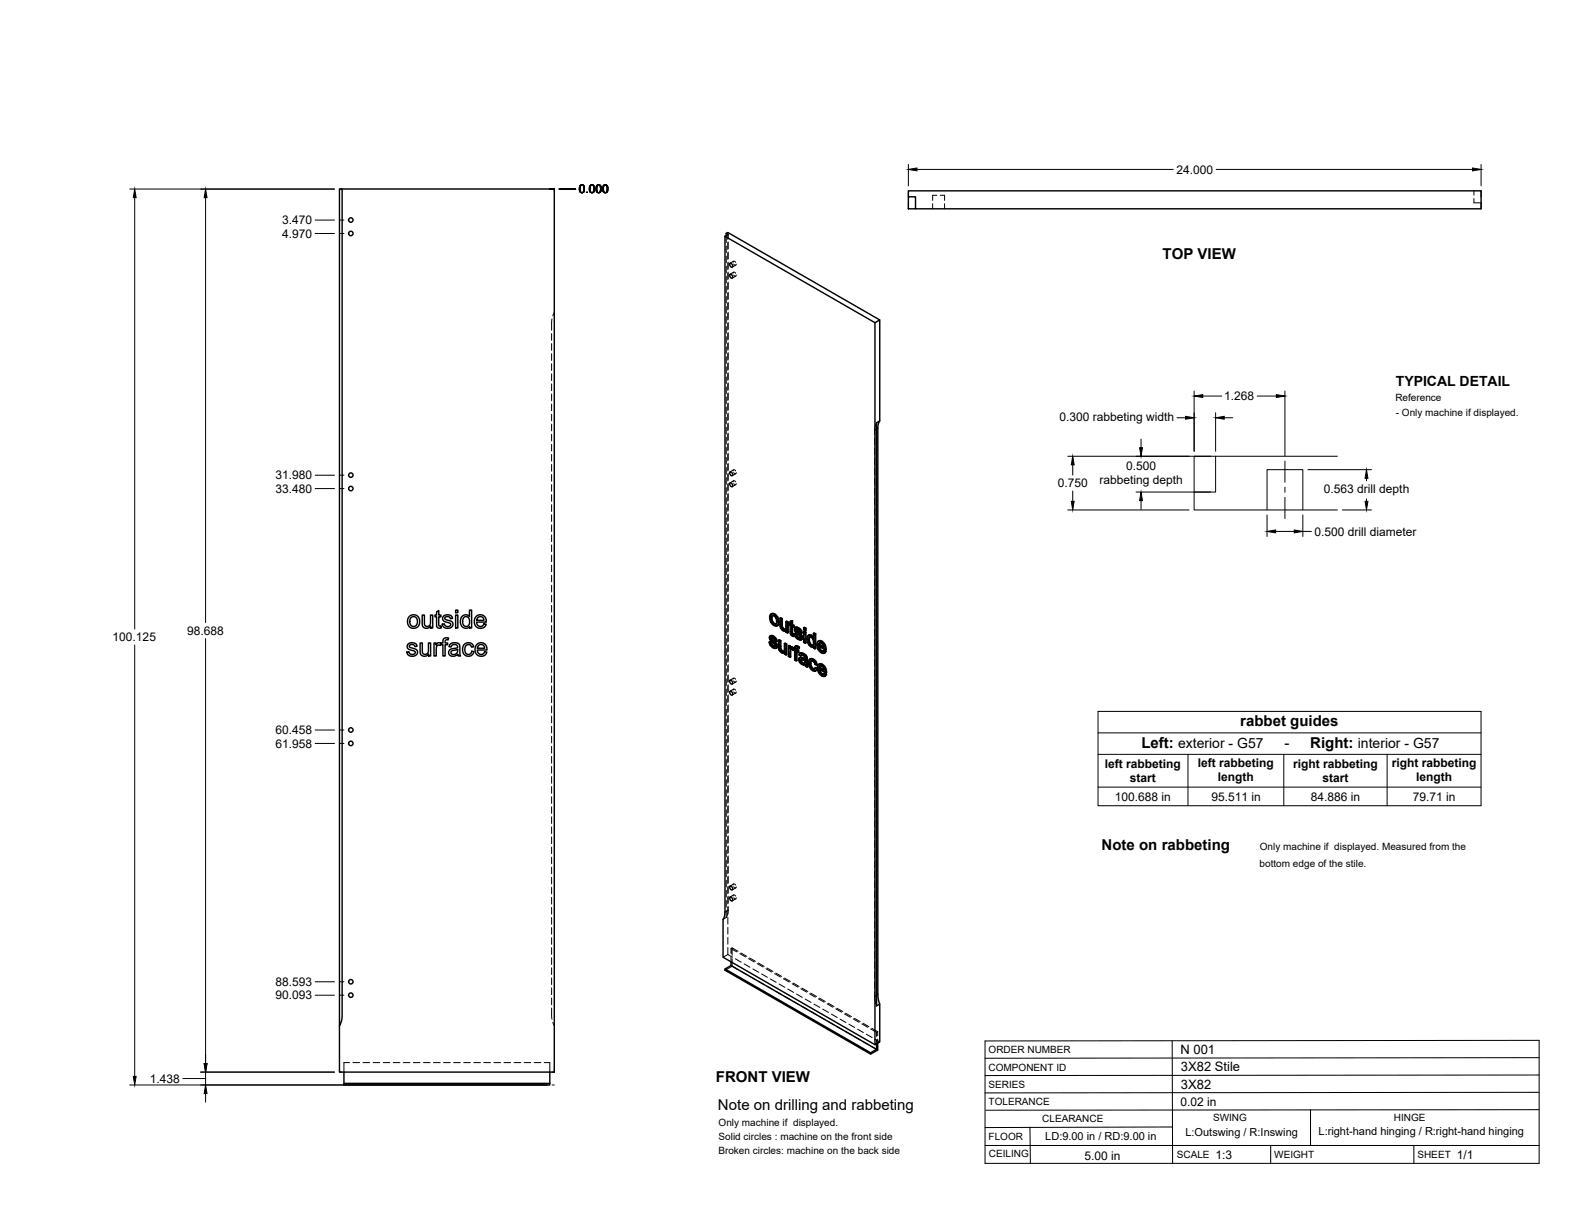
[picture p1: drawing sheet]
<svg xmlns="http://www.w3.org/2000/svg" width="559mm" height="432mm" viewBox="0 0 559 432" stroke-linecap="round" stroke-linejoin="round" font-family="sans-serif">
<!-- layer: Visible -->
<g fill="none" stroke="#000" stroke-width=".51">
<path d="M120.4 67.1h1v293.2l-.3 2.3-.7 1.4zM121.4 67.1h75.3v313.3h-76.3v-16.4M322.3 69.8h2.5v4.3h-2.5zM322.3 69.8v-2.1h203.2v6.4h-200.7M257.2 83.8v239.8l-.2 1.5-.5 1.1v13.4l53.9 31.1M257.2 83.8l53.2 30.7M257.7 82.8l.5-.3 53.9 31M257.7 82.8l.6 .4-1.1 .6M257.7 82.8v.8M259 97.3a.82 .82 0 0 1 .8 .5 .82 .82 0 0 1-.2 .9l-.7-.8zM259 93.4a.82 .82 0 0 1 .8 .5 .82 .82 0 0 1-.2 .9l-.7-.8zM311 150l1.1-.6-.5 1.1-.2 1.4v201l.7 3.4-1.1 .6z"/>
<path d="M312.1 149.4v-35.9l-1.7 1v256.2l1.7-1v-13.4M259 167.4a.82 .82 0 0 1 .8 .5 .82 .82 0 0 1-.2 .9l-.7-.8zM259 171.3a.82 .82 0 0 1 .8 .5 .82 .82 0 0 1-.2 .9l-.7-.8zM145.3 218.6l1-.4a2.32 2.32 0 0 1 2.6 2.9 2.32 2.32 0 0 1-3.8 1.1l-.5-1.1a2.74 2.74 0 0 1 .7-2.5zM145.8 219.2l1.2-.4 .9 .8 .1 1.6-.7 1h-1.1l-.6-.6-.2-1.4zM149.8 218.2h.8v2.6a1.14 1.14 0 0 0 1.1 1.4 1.14 1.14 0 0 0 1-1.5v-2.5h.8v4.6h-.7v-.6a1.63 1.63 0 0 1-1.9 .7 1.63 1.63 0 0 1-1.1-1.8zM154.9 217.1l.8-.5v1.6h.7v.6h-.7v3.2l.7 .1 .2 .7-.6 .1a1 1 0 0 1-1.1-1.4v-2.7h-.6v-.6h.6zM157.4 218.6l1.3-.5a1.58 1.58 0 0 1 1.8 1.3l-.7 .1a.99 .99 0 0 0-1-.8 .99 .99 0 0 0-1 .9l2.7 1.2a1.69 1.69 0 0 1-.5 1.9 1.69 1.69 0 0 1-1.9 .1l-.6-.2-.5-.8-.1-.3 .8-.2a1.08 1.08 0 0 0 1.1 1.1 1.08 1.08 0 0 0 1-1.1l-1.9-.7a1.19 1.19 0 0 1-.5-2zM161.6 218.2h.8v4.6h-.8zM161.6 216.5h.8v.9h-.8zM163.9 218.7a1.73 1.73 0 0 1 2.7 .1v-2.3h.7v6.3h-.7v-.5a1.89 1.89 0 0 1-2.3 .4 1.89 1.89 0 0 1-1-2.2zM164.5 219.2l.6-.4a1.86 1.86 0 0 1 1.6 1.4 1.86 1.86 0 0 1-.8 2h-.1a1.78 1.78 0 0 1-1.7-1.1 1.78 1.78 0 0 1 .4-1.9z"/>
<path d="M168.9 218.8a2.14 2.14 0 0 1 2.5-.4 2.14 2.14 0 0 1 1.1 2.3h-3.4l.2 .8a1.29 1.29 0 0 0 1.2 .8 1.29 1.29 0 0 0 1.2-.9h.8l-.5 .9a2.34 2.34 0 0 1-3.2 0 2.34 2.34 0 0 1-.1-3.2zM169.5 219.1l1.3-.3a1.23 1.23 0 0 1 .9 1.3h-2.6zM273.6 217.8l.7-.2 .6 .2zM273.6 217.8l-.4 .5-.2 .8 .5 1.7 1.3 1.2 .6 .1 .5-.3M273.6 219.4l.3 1.3M274.1 218.4l-.2 .8M274.6 218l.9 .9a1.64 1.64 0 0 1 .9 1.7M274.9 217.8l1 1.2M275.7 219.1l.4 1.7 .3-.2-.2 1.1M276.7 219.3l.6 .3 .3-.1v2.8M277.3 219.6v2.7h.3l.2 .5M277.6 219.5l-.6-.3-.3 .1 .2 3.3 1 1.2 .6 .2 .4-.2"/>
<path d="M144.8 228.5l1.3-.5a1.58 1.58 0 0 1 1.9 1.3l-.8 .1a1.03 1.03 0 0 0-1-.7 1.03 1.03 0 0 0-1 .7l2.2 .9a1.42 1.42 0 0 1 .6 1.9 1.42 1.42 0 0 1-1.9 .6l-.9-.2-.7-.5-.2-.7 .8-.2a1.09 1.09 0 0 0 1.1 1 1.09 1.09 0 0 0 1.1-1l-1.9-.7a1.19 1.19 0 0 1-.6-2zM149.1 228.1h.7v2.6a1.14 1.14 0 0 0 1.2 1.5 1.14 1.14 0 0 0 1-1.6v-2.5h.8v4.6h-.7v-.6a1.63 1.63 0 0 1-2 .7 1.63 1.63 0 0 1-1-1.8zM154 228.1h.7v.7a1.1 1.1 0 0 1 1.8-.5l.6-.2v-.5a1.33 1.33 0 0 1 .6-1.2 1.33 1.33 0 0 1 1.5 0l-.2 .6a.71 .71 0 0 0-.7 0 .71 .71 0 0 0-.4 .7v.4h.9v.6h-.9v4h-.8v-4h-.6v-.3l-.3 .6a1.02 1.02 0 0 0-1.2 .1 1.02 1.02 0 0 0-.2 1.2v2.4h-.8zM159.6 228.7l.7-.5 1.1-.2 1.5 .5 .5 4.2h-.8l-.2-.5a1.77 1.77 0 0 1-1.9 .7 1.77 1.77 0 0 1-1.3-1.6l.7-.9 1.6-.4a.68 .68 0 0 0 .8-.6 .68 .68 0 0 0-.8-.7 1.12 1.12 0 0 0-1.4 .9l-.8-.2zM160.2 231l2-.5a1.19 1.19 0 0 1-.6 1.6 1.19 1.19 0 0 1-1.6-.7zM164.7 228.7l.1-.1a1.94 1.94 0 0 1 3.3 .9l-.8 .1a1.29 1.29 0 0 0-1.7-.8 1.29 1.29 0 0 0-.7 1.8l.2 .9 .7 .6a1.18 1.18 0 0 0 1.6-1l.7 .1-.3 .9a2.1 2.1 0 0 1-2.6 .5 2.1 2.1 0 0 1-1.1-2.5zM169.1 228.7a2.13 2.13 0 0 1 2.6-.4 2.13 2.13 0 0 1 1.1 2.3h-3.5l.2 .8a1.29 1.29 0 0 0 1.3 .8 1.29 1.29 0 0 0 1.1-.9l.8 .1-.5 .9-.9 .5a2.42 2.42 0 0 1-2.6-1.3 2.42 2.42 0 0 1 .4-2.8zM169.8 229l.6-.3 .8 .1 .6 .5 .2 .7h-2.6zM272.9 227.8l.5 .2M273.3 225.6l1.1 .1M273.4 228l.3-.1 .2 .7-.2 .2zM273.5 226.5l.1 .3 .2-.2 .2 .3"/>
<path d="M273.6 226.8l.2 .2 .3-.1 1.3 1.2M273.6 225.5l-.4 .2M273.7 228.8l.6 .5h.7M273.7 225.7l.5 .2 .2-.2 .7 .5M273.7 227.9l-.5-.2-.3 .1 .4 1.2 .7 .7a1.05 1.05 0 0 0 1.4 .2M273.8 227l1.2 1.2 .4-.1 .3 .5M273.8 226.3h.1M273.8 226.6v-.3l-.3 .2 .1-.2 .7 .2 .6 .9 .5 .2M273.9 220.7l.3-.2 .7 .8-.3 .1zM273.9 228.6l.6 .6M274 225.5l-.9 .2-.1 .8 .4 .9 1.4 1.3v.8M274.2 225.9l.6 .5 .3-.2 .4 .6"/>
<path d="M274.2 220.5l-.3-1.3-.3 .1 .1-.6 .5-.3 .8 .5 .5 1.2-.2 1.3h-.7M274.3 229.3l.5 .2M274.8 226.4l.5 .6 .2-.2 .2 .7-.3 .1-.1-.6M274.9 221.3l.4 .1M274.9 229.4l-.1 .1M275.1 228.2l.3 .6 .3-.2 .1 .7M275.4 228.8l.2 .6 .2-.1-.1 .5M275.6 229.4l-.2 .5 .3-.1-.4 .2M276.1 220.8l-.2 1 .3-.1-.5 .4M276.2 227.1l.6 .3 .3-.1v2.8M276.8 227.4v2.8l.3-.1 .2 .5M276.8 230.2l.2 .5 .3-.1 .4 .4"/>
<path d="M277 230.7l.4 .4h.8l-.3 .1M277.1 227.3l-.6-.3-.3 .1v2.5l.2 1.1 .7 .8a.84 .84 0 0 0 1.3 .1M277.3 222.4l.2 .5 .3-.1 .4 .4M277.4 231.1l.5 .1M277.5 222.9l.5 .4h.7M278 223.3l.4 .2M278.3 228.3l.5 .3 .3-.1v3.7l-.3 .2v-3.8M278.4 231.6v.5l.4 .3M278.4 231.6l-.2 .1M278.7 223.3l-.3 .2M278.7 223.2l-.3 .3M278.8 220.5l.6 .4 .3-.2v3.8l-.3 .1v-3.7"/>
<path d="M278.9 223.8v.5l.5 .3M278.9 223.8l-.2 .1M279.1 228.5l-.5-.3-.3 .1v2.5l-.4 .4M279.7 220.7l-.6-.3-.3 .1-.1 2.7M279.7 229.2l.5 .2 .3-.1v.4l.3-.2M280.2 229.4v.6l.6-.5 .4 .1M280.3 221.1l-.4 .1v.5l.4 .2 .1 2.9 .7 .9h.7l-.1-.6h-.5M280.3 220.5l.9-.3v1.4M280.4 230.6l.1 2.5-.2 .1v-2M280.5 229.3l-.5-.3-.3 .2v3.7l.6 .3M280.6 229.7l.6-.1 .5 .4M280.7 230.3l-.1 .1"/>
<path d="M280.9 220.4v1.3l.3-.1 .5 .3M280.9 221.7l.5 .3 .3-.1v.5l-.3 .1v-.5M280.9 229.7l.6 .4M280.9 224.8l.6 .2M281 225l.7 .1M281.2 220.2l-.9 .3v.9l-.4-.2M281.2 222.4v2.2M281.3 230.8l-.8-.4v.7M281.4 222.5l-.5-.3v2.4l.4 .2M281.4 225.2l.1 .6M281.5 230.6l.4 .3v3.3l.6 .3M281.5 230.6v-.2l-.2 .4"/>
<path d="M281.5 230.7l-.2 .1M281.7 230l.2 .1M281.8 224.9l.5 .2M282.2 222.7h1.1M282.3 229.3h.8l.5 .3M282.3 225.1l.3-.2 .3 .7-.3 .2zM282.4 223.5v.3l.3-.2 .3 .3M282.4 223.8l.3 .2 .3-.1 1.2 1.2M282.5 230.7l.6 .4 .3-.2v.5l-.3 .2v-.5M282.5 222.5l-.4 .2M282.6 229.1l-.4 .2M282.6 225.8l.5 .5h.8"/>
<path d="M282.6 222.7l.4 .2 .3-.2 .7 .5M282.6 224.9h-.8l.6 1.4 1.1 .7 .8-.1M282.7 224l1.3 1.3 .2-.2 .4 .6M282.7 223.3v.1M282.7 223.6l-.3-.3 1 .3 .4 .9 .5 .2M282.8 231.4v2.9l-.3 .2v-3.3l.6 .4M282.8 230v.6M282.8 229.4l.6 .4 .2-.2-.3 .7 .1-.5M282.9 225.6l.5 .6M282.9 222.5l-.9 .3-.1 .7 .4 .9 1.4 1.3v.8M283 222.9l.7 .5 .3-.2 .4 .6M283.1 229.3l-.5-.2-.5 .3-.2 1-.4-.3 .2-.1"/>
<path d="M283.1 226.3l.6 .2M283.3 230.3a.4 .4 0 0 0-.5-.4 .4 .4 0 0 0-.3 .5v.3l.3-.1 .6 .3M283.7 223.4l.4 .6 .3-.2 .2 .7-.3 .2-.2-.7M283.8 233.4l.6-.2 1.2 .5M283.8 226.5h-.1M284 234.3l.1 .5 .3-.1 .5 .4M284 225.3l.3 .5 .3-.1 .1 .6M284 234.1v.2l.2-.1 .2 .5M284 233.2l-.4 .2M284.1 234.8l.5 .5h.9M284.2 234l-.2 .1M284.2 231.8l.7 .3 .3-.2 .7 .5"/>
<path d="M284.2 234l.8 .2a.64 .64 0 0 1 .6 .6 .64 .64 0 0 1-.4 .7M284.3 234l-.1 .2M284.3 225.8l.2 .6 .2-.1-.1 .5M284.4 232.4l-.4 .4a.92 .92 0 0 1 1-.3 .92 .92 0 0 1 .6 .9v.5l-1.5-.5M284.4 233.2l-.9 .3-.1 .8 .6 1.1 .9 .5a.59 .59 0 0 1 .9 .5l.6 .3M284.5 226.4l-.2 .5 .3-.1-.4 .3M284.5 231.6l-.7 .2M284.6 235.3h.9M284.9 232.1l.7 .5 .3-.2 .4 .5M285.1 224.2l.3-.2 .6 .3-.3 .2zM285.1 222.7l.3-.1 .6 .3-.3 .1zM285.1 224.2v3.7l.6 .3"/>
<path d="M285.1 222.7v.8l.6 .3M285.2 231.9l-.7-.3-.8 .3-.2 .5 .5 .4M285.6 232.6l.4 .5 .3-.2 .1 .5M286 224.3v3.8l-.3 .1v-3.7M286 222.9v.7l-.3 .2v-.8M286 233.1l.2 .5 .2-.1 .1 2.5M286.2 233.6v2.6l.3-.2 .1 .6-.2 .1-.2-.5M286.9 227.1l.2 1.2M287 225.4h1l.5 .4M287.1 226.1l.9 .2 .6 1.3-.1 1.3-.3 .2-.4-.1M287.1 226.1l-.2 1 .3-.2 .2 1.2M287.1 228.3l.3-.2 .6 .7-.2 .2z"/>
<path d="M287.2 226.1h-.1M287.3 225.2l-.6 .3M287.4 226l-.2 .9M287.4 235.5a1.17 1.17 0 0 0 .7 1.3l.5 .5M287.6 233.8l.8 .2 .2-.1 .9 .8M287.7 236.7l.6 .7h.7M287.7 225.6l.5 .4h.4M287.8 233.7l-.5 .2M287.9 234.4l-.2 .9M288 225.4l-.7-.2-.5 .2-.5 .8 .2 1.8 .9 1.3a.82 .82 0 0 0 1.2 .2M288 228.8l.4 .1M288.4 234l.8 .8 .3-.1 .4 1.1-.3 .2-.4-1.2"/>
<path d="M288.6 224.7l.5 .3 .3-.1v5.2l-.3 .1v-5.2M288.6 233.9l-.8-.2-.6 .3-.3 1.7 .9 1.8 .8 .6h.6M288.6 229.5v.4l.5 .3M288.6 229.5l-.2 .1M289.2 237l.5 .4M289.4 224.9l-.5-.3-.3 .1v1.9l-.4-.6M289.6 236l-.5-.2-.5-1.1-.8-.2-.4 1 .3-.2 .3 1.3M289.7 237.4l.3-.2-.2 .5-.6 .4zM290 237.2l-.6-.4-.2 .2a.5 .5 0 0 1-.3 .5 .5 .5 0 0 1-.6-.1M290.2 227.5h.7a1.89 1.89 0 0 1 1.8 1.1M290.4 235.7h.7a1.77 1.77 0 0 1 1.8 1.1M290.4 228.7l1.8 1.1-.2-.9-.5-.6a.6 .6 0 0 0-.7-.3 .6 .6 0 0 0-.4 .7l.3-.1 1.5 .8"/>
<path d="M290.6 236.9l1.8 1.1-.6-1.4a.62 .62 0 0 0-.8-.3 .62 .62 0 0 0-.4 .6l.3-.1 1.5 .8M290.7 230.4l.7 .7 .7-.1M290.7 229.4l.3 .8M290.9 228l-.2 .6M290.9 237.6l.2 .8M290.9 238.5l.6 .8 .8-.1M291 236.3l-.1 .5M291.3 227.6l.9 .9a1.65 1.65 0 0 1 .9 1.8M291.4 231.1l.5 .1M291.5 235.9l.9 .8a1.61 1.61 0 0 1 .9 1.8M291.5 239.3l.6 .1M291.6 227.5l-.8-.2-.8 .6-.2 1.3 .4 1.1 .7 1 1 .5 .6-.1 .6-.7"/>
<path d="M291.8 235.7l-.9-.2-.8 .6-.1 1.3 .3 1 .6 .9 1.2 .7 .6-.1 .5-.7M292 231.1l-.1 .1M292.2 239.3l-.1 .1M292.2 230.8l.6 .4M292.4 228.8l.4 1.7 .3-.2-.3 .2M292.4 239l.6 .4M292.6 237l.4 1.7 .3-.2-.3 .2M292.8 230.6l-2.4-1.4 .3 1.2 .3-.2 .7 .7M293 238.8l-2.4-1.4 .3 1.1 .2-.1 .7 .7M293.1 231l-.7 .8M293.1 231l-.6-.4-.6 .6M293.2 239.2l-.6 .7"/>
<path d="M293.2 239.2l-.5-.4-.6 .6M259 245.2a.82 .82 0 0 1 .8 .5 .82 .82 0 0 1-.2 .9l-.7-.7zM259 241.3a.82 .82 0 0 1 .8 .5 .82 .82 0 0 1-.2 1l-.7-.8zM259 318.3a.82 .82 0 0 1 .8 .5 .82 .82 0 0 1-.2 .9l-.7-.8zM259 314.4a.82 .82 0 0 1 .8 .5 .82 .82 0 0 1-.2 .9l-.7-.8zM259.4 341.2v1.4l-2.2 1.2v.5l51.7 29.7v-.5l-51.7-29.7M259.4 342.6l51.6 29.7-2.1 1.2M311 370.3v2M311.4 370.1v2.5l-2.5 1.4M122 380.4v4.6h73.1v-.6h-73.1M195.1 380.4v4"/>
<circle cx="124.5" cy="78.1" r=".79"/>
<circle cx="124.5" cy="82.8" r=".79"/>
<circle cx="124.5" cy="168.6" r=".79"/>
<circle cx="124.5" cy="173.3" r=".79"/>
<circle cx="124.5" cy="259" r=".79"/>
<circle cx="124.5" cy="263.8" r=".79"/>
<circle cx="124.5" cy="353.1" r=".79"/>
<circle cx="124.5" cy="348.3" r=".79"/>
</g>
<!-- layer: Hidden -->
<g fill="none" stroke="#000" stroke-width=".35">
<path d="M330.9 72.3v1.8M332.4 69.3h-1.5v1.8M333.6 69.3h1.5v1.8M335.1 72.3v1.8M522.9 70.4v1.6h2.6M522.9 67.7v1.5M257.7 83.6v2.5M257.7 87.3v2.4M257.7 90.9v2.3M257.7 94.4v2.4M257.7 98v2.4M258.2 82.5v2.5"/>
<path d="M258.2 86.1v2.4M258.2 89.7v2.4M258.2 93.3v2.4M258.2 96.9v2.4M258.3 83.2v1.4M258.3 85.8v2.4M258.3 89.4v2.4M258.3 93v2.3M258.3 96.5v2.4M260.1 96.9l.3-.4 .6 .5M260.1 93l.3-.4 .6 .5M260.3 96.6l-1.3 .7"/>
<path d="M260.3 92.7l-1.3 .7M260.3 97.6l.6 .4 .3-.4M260.3 93.7l.6 .4 .3-.4M261 98l-1.2 .7M261 94.1l-1.2 .7M195.7 118.4v2.3M195.8 113.2l-.1 4M196.7 110.9l-.6 1.2M257.7 101.6v2.3M257.7 105.2v2.3M257.7 108.7v2.4M257.7 112.3v2.4"/>
<path d="M257.7 115.9v2.3M257.7 119.4v2.4M258.2 100.4v2.4M258.2 104v2.4M258.2 107.6v2.4M258.2 111.1v2.4M258.2 114.7v2.4M258.2 118.3v2.4M258.3 100.1v2.4M258.3 103.7v2.3M258.3 107.3v2.3M258.3 110.8v2.4"/>
<path d="M258.3 114.4v2.4M258.3 118v2.3M195.7 121.9v2.4M195.7 125.5v2.4M195.7 129.1v2.3M195.7 132.7v2.3M195.7 136.2v2.4M195.7 139.8v2.4M257.7 123v2.4M257.7 126.6v2.4M257.7 130.2v2.3M257.7 133.7v2.4"/>
<path d="M257.7 137.3v2.4M258.2 121.9v2.3M258.2 125.4v2.4M258.2 129v2.4M258.2 132.6v2.4M258.2 136.2v2.3M258.2 139.7v2.4M258.3 121.5v2.4M258.3 125.1v2.4M258.3 128.7v2.4M258.3 132.2v2.4M258.3 135.8v2.4"/>
<path d="M258.3 139.4v2.4M195.7 143.4v2.3M195.7 146.9v2.4M195.7 150.5v2.4M195.7 154.1v2.4M195.7 157.6v2.4M257.7 140.9v2.4M257.7 144.4v2.4M257.7 148v2.4M257.7 151.6v2.4M257.7 155.2v2.3M257.7 158.7v2.4"/>
<path d="M258.2 143.3v2.4M258.2 146.9v2.3M258.2 150.5v2.3M258.2 154v2.4M258.2 157.6v2.4M258.3 143v2.4M258.3 146.5v2.4M258.3 150.1v2.4M258.3 153.7v2.4M258.3 157.2v2.4M310.3 155.4v2.4M310.3 159v2.4"/>
<path d="M311 150l-.6 1.4-.1 2.8M195.7 161.2v2.4M195.7 164.8v2.4M195.7 168.4v2.4M195.7 171.9v2.4M195.7 175.5v2.4M195.7 179.1v2.4M257.7 162.3v2.4M257.7 165.9v2.4M257.7 169.4v2.4M257.7 173v2.4M257.7 176.6v2.4"/>
<path d="M258.2 161.2v2.3M258.2 164.7v2.4M258.2 168.3v2.4M258.2 171.9v2.4M258.2 175.5v2.3M258.2 179v2.4M258.3 160.8v2.4M258.3 164.4v2.4M258.3 168v2.3M258.3 171.5v2.4M258.3 175.1v2.4M258.3 178.7v2.4"/>
<path d="M260.1 167.1l.4-.4 .5 .4M260.1 171l.4-.4 .5 .4M260.3 166.7l-1.3 .7M260.3 170.6l-1.3 .7M260.3 167.7l.5 .4 .4-.4M260.3 171.6l.5 .4 .4-.4M261 168.1l-1.2 .7M261 172l-1.2 .7M310.3 162.6v2.4M310.3 166.1v2.4M310.3 169.7v2.4M310.3 173.3v2.4"/>
<path d="M310.3 176.8v2.4M195.7 182.6v2.4M195.7 186.2v2.4M195.7 189.8v2.4M195.7 193.4v2.3M195.7 196.9v2.4M257.7 180.1v2.4M257.7 183.7v2.4M257.7 187.3v2.4M257.7 190.9v2.4M257.7 194.4v2.4M257.7 198v2.4"/>
<path d="M258.2 182.6v2.4M258.2 186.2v2.4M258.2 189.7v2.4M258.2 193.3v2.4M258.2 196.9v2.4M258.3 182.3v2.3M258.3 185.8v2.4M258.3 189.4v2.4M258.3 193v2.3M258.3 196.6v2.3M310.3 180.4v2.4M310.3 184v2.4"/>
<path d="M310.3 187.6v2.3M310.3 191.1v2.4M310.3 194.7v2.4M310.3 198.3v2.4M195.7 200.5v2.4M195.7 204.1v2.4M195.7 207.6v2.4M195.7 211.2v2.4M195.7 214.8v2.4M195.7 218.4v2.3M257.7 201.6v2.4M257.7 205.2v2.3"/>
<path d="M257.7 208.7v2.4M257.7 212.3v2.4M257.7 215.9v2.4M257.7 219.5v2.3M258.2 200.4v2.4M258.2 204v2.4M258.2 207.6v2.4M258.2 211.2v2.4M258.2 214.7v2.4M258.2 218.3v2.4M258.3 200.1v2.4M258.3 203.7v2.4"/>
<path d="M258.3 207.3v2.3M258.3 210.8v2.4M258.3 214.4v2.4M258.3 218v2.4M273.3 218.9l.4 1.7-.2 .2M273.8 217.7l-.8 1.4M274.1 218.4l-.2 .1M274.2 218.3l.7 .1-.3 .1M274.9 218.4l.6 .7-.2 .2M275.5 219.1l.3 1.2-.3 .2M277 219.2l.1 2.9-.3 .2M310.3 201.9v2.3"/>
<path d="M310.3 205.4v2.4M310.3 209v2.4M310.3 212.6v2.3M310.3 216.2v2.3M310.3 219.7v2.4M195.7 221.9v2.4M195.7 225.5v2.4M195.7 229.1v2.4M195.7 232.7v2.3M195.7 236.2v2.4M195.7 239.8v2.4M257.7 223v2.4"/>
<path d="M257.7 226.6v2.4M257.7 230.2v2.4M257.7 233.7v2.4M257.7 237.3v2.4M258.2 221.9v2.4M258.2 225.5v2.3M258.2 229v2.4M258.2 232.6v2.4M258.2 236.2v2.3M258.2 239.8v2.3M258.3 221.6v2.3M258.3 225.1v2.4"/>
<path d="M258.3 228.7v2.4M258.3 232.3v2.4M258.3 235.8v2.4M258.3 239.4v2.4M273.2 227.7l.4 1.1-.3 .2M273.2 226.1l.2 .6-.3 .1M273.3 225.7l-.3 .6M273.4 226.7l.3 .5-.3 .2M273.5 225.5l-.5 .3M273.6 228.8l.9 .9-.2 .1M273.7 227.2l1.4 1.4-.3 .1M273.7 220.6l1.2 1.2-.3 .1"/>
<path d="M273.8 226.3l.1-.2-.3 .2 .3-.2 .6 .2-.3 .1M274.5 226.3l.5 .4-.3 .2M274.5 229.7l.7 .2-.3 .2M274.9 221.8l.8 .2-.3 .1M275 226.7l.2 .6-.3 .1M275.1 229.3h-.1M275.1 229.3l-.2 .1M275.1 228.6l.2 .4-.3 .2M275.2 227.3l.5 .2M275.3 229l-.2 .3M275.5 229.9h-.3M275.5 221.3l-.2 .1"/>
<path d="M275.8 220.3l-.1 .8-.4 .3M275.9 221.9l-.2 .1M276.5 227v2.9l-.3 .2M276.5 229.9l.2 .6-.3 .2M276.7 230.5l.4 .5-.3 .2M277.1 222.1l.1 .6-.3 .1M277.1 231l.5 .5-.3 .1M277.2 222.7l.4 .5-.3 .2M277.6 223.2l.5 .4-.2 .2M277.6 231.5l.7 .1 .3-.2-.2 .1M278.1 223.6l.6 .2 .5-.2-.2 .2M278.2 231.1h.1"/>
<path d="M278.3 231l-.2 .2M278.5 230.9l-.3 .2M278.6 228.2v2.4l-.4 .4M278.6 231.4v.6l-.2 .1M278.6 232l.5 .2M278.7 223.3h.1M278.9 223.2l-.3 .2M279 223.1l-.3 .2M279.1 220.4v2.4l-.4 .4M279.2 223.6v.6l-.3 .1M279.2 224.2l.5 .3M280 231.5v1.2l-.3 .2"/>
<path d="M280 232.7l.5 .4M280 229v1.3M280.2 221.5l.4 .2-.3 .2M280.2 221v.5l-.3 .2M280.3 221.1l.3 .1M280.5 229.7v.1M280.5 230.4l.7-.2-.3 .2M280.6 221.7l.1 3-.3 .2M280.6 220.3v.9l-.3 .2M280.7 230.3l.1-.1-.2 .1M280.7 224.7l.2 .4-.3 .2M280.7 229.6l-.5 .4"/>
<path d="M280.9 222.2l.3-.1v.3M280.9 225.1l.5 .4-.3 .2M281.2 230.2l.4 .4M281.2 222.1l.5 .3M281.4 225.5l.4 .2M281.5 230.4l.2-.2-.1 .4M281.7 230.5l.5 .3-.3 .1M281.7 230.2l-.1 .4M281.7 230.1l-.2 .2M281.9 230.1l.3 .2M282 224.7l.5 1.1-.3 .2M282.1 223.1l.2 .6-.3 .1"/>
<path d="M282.2 230.8v3.2l-.3 .2M282.2 234l.6 .3M282.2 222.7l-.3 .6M282.3 223.7l.3 .5-.3 .2M282.3 229.3l-.1 1-.3 .1M282.4 222.5l-.4 .4M282.4 229.2l-.4 .3M282.5 225.8l.9 .9-.3 .2M282.5 231.2l.3-.1v.3M282.6 223.3l.2-.2-.1 .2M282.6 230l.3-.2-.1 .2M282.6 224.2l1.4 1.4-.3 .1"/>
<path d="M282.8 231.1l.6 .3M282.8 223.1l-.3 .2M282.8 223.1l.6 .2-.3 .1M282.9 229.8l.3 .1-.3 .2M283.2 229.9l.3 .2M283.4 223.3l.5 .4-.3 .2M283.4 226.7l.7 .2-.3 .2M283.6 233.8l.3 1-.2 .2M283.7 231.9l.3-.2-.5 .7M283.7 233.4l-.3 .6M283.7 232.2l.6 .4M283.9 226.3h.1"/>
<path d="M283.9 223.7l.2 .6-.3 .2M283.9 233.3l-.4 .3M283.9 234.8l.9 .8-.3 .1M284 226.3l-.2 .2M284 225.6l.2 .4-.3 .2M284.1 224.3l.5 .2M284.2 226l-.2 .3M284.3 232.4l.2-.2-.1 .2M284.3 233.9l-.1 .1M284.4 233.8l-.2 .2zM284.4 233.8l-.3 .2M284.4 226.9h-.3"/>
<path d="M284.5 233.8l1.4 .5-.3 .1M284.5 232.2l.6 .2-.3 .1M284.8 235.6l.6 .2-.3 .2M285.1 232.4l.6 .6-.2 .1M285.4 235.8l.5-.1-.2 .2M285.4 226.5v1.3l-.3 .1M285.4 222.6v.7l-.3 .2M285.4 227.8l.6 .3M285.4 224v1.3M285.4 223.3l.6 .3M285.6 233.7l.3 .1M285.7 235.2l-.3 .2"/>
<path d="M285.7 233l.2 .6-.3 .2M285.8 235.1l-.3 .2M285.9 234.3l-.1 .8-.3 .1M285.9 233.6l-.3 .3M285.9 235.7l.2 .5-.3 .2M286.1 236.2l.5 .4M286.6 226.6l.2 1.1-.3 .2M286.8 227.7l.5 1-.3 .1M286.8 225.6l-.2 1-.3 .1M287 225.3l-.5 .5M287.1 235l.4 1.7-.2 .1M287.3 228.7l.7 .6-.3 .2"/>
<path d="M287.3 234l-.2 1-.2 .2M287.4 225.9l.6 .1-.3 .1M287.4 225.9v.1M287.4 225.9l-.2 .2 .2-.2M287.5 236.7l1.1 1.1-.2 .2M287.6 233.7l-.6 .5M287.9 234.4l-.2 .1M288 234.4h.6l-.2 .2M288 229.3h.9l-.2 .1M288 226l.6 .7-.2 .1M288.6 226l.3 .4M288.6 237.8l.9 .2"/>
<path d="M288.6 234.4l.5 .5-.3 .1M288.6 226.7l.3 1.2-.3 .2M288.7 228.9h-.3M288.9 224.6v1.8l-.3 .2M288.9 227.9l-.2 .9-.3 .2M288.9 229.3v.5l-.3 .1M288.9 229.8l.5 .3M289.1 234.9l.3 .7-.3 .2M289.2 237.4h-.2M289.4 235.6l.5 .2M289.4 236.8l-.5 .7M290.1 228.6l.4 1.7-.3 .1"/>
<path d="M290.3 236.8l.4 1.7-.3 .1M290.4 229.2l.3-.1v.3M290.5 230.3l1.2 1.1-.3 .2M290.5 227.4l-.7 1.4M290.6 237.4l.2-.1 .1 .3M290.7 229.1l2.4 1.4M290.7 238.5l1.1 1.1-.3 .2M290.7 235.6l-.4 1.2-.3 .2M290.8 237.3l2.5 1.4M290.9 228l-.2 .1M291 227.9l.6 .1-.3 .2M291 236.3h-.1"/>
<path d="M291.1 236.1l.7 .1-.3 .2M291.6 228l.7 .8-.3 .1M291.7 231.4l.9 .2-.3 .2M291.8 236.2l.7 .8-.3 .1M291.8 239.6l1 .3-.3 .1M292.1 231h.1M292.2 229.4l.3 .2M292.2 231h.1M292.3 239.2h.1M292.3 228.8l.2 .8-.3 .2M292.3 239.2l-.1 .1M292.4 237.6l.3 .2"/>
<path d="M292.4 239.2l-.3 .2M292.5 237l.2 .8-.3 .2M292.5 230.6l-.3 .4M292.7 238.8l-.4 .4M292.7 231.6h-.1M292.9 239.8l-.1 .1M310.3 223.3v2.4M310.3 226.9v2.3M310.3 230.4v2.4M310.3 234v2.4M310.3 237.6v2.4M195.7 243.4v2.3"/>
<path d="M195.7 247v2.3M195.7 250.5v2.4M195.7 254.1v2.4M195.7 257.7v2.3M257.7 240.9v2.4M257.7 244.5v2.3M257.7 248v2.4M257.7 251.6v2.4M257.7 255.2v2.4M257.7 258.7v2.4M258.2 243.3v2.4M258.2 246.9v2.4"/>
<path d="M258.2 250.5v2.3M258.2 254v2.4M258.2 257.6v2.4M258.3 243v2.4M258.3 246.5v2.4M258.3 250.1v2.4M258.3 253.7v2.4M258.3 257.3v2.4M260.1 244.9l.3-.4 .6 .4M260.1 241l.3-.4 .6 .4M260.3 244.5l-1.3 .7M260.3 240.6l-1.3 .7"/>
<path d="M260.3 245.5l.5 .4 .4-.4M260.3 241.6l.6 .4 .3-.4M261 245.9l-1.2 .7M261 242l-1.2 .7M310.3 241.2v2.3M310.3 244.7v2.4M310.3 248.3v2.4M310.3 251.9v2.4M310.3 255.4v2.4M310.3 259v2.4M195.7 261.2v2.4M195.7 264.8v2.4"/>
<path d="M195.7 268.4v2.4M195.7 271.9v2.4M195.7 275.5v2.4M195.7 279.1v2.4M257.7 262.3v2.4M257.7 265.9v2.4M257.7 269.5v2.3M257.7 273v2.4M257.7 276.6v2.4M258.2 261.2v2.4M258.2 264.8v2.3M258.2 268.3v2.4"/>
<path d="M258.2 271.9v2.4M258.2 275.5v2.4M258.2 279v2.4M258.3 260.8v2.4M258.3 264.4v2.4M258.3 268v2.4M258.3 271.5v2.4M258.3 275.1v2.4M258.3 278.7v2.4M310.3 262.6v2.4M310.3 266.1v2.4M310.3 269.7v2.4"/>
<path d="M310.3 273.3v2.4M310.3 276.9v2.4M195.7 282.7v2.4M195.7 286.2v2.4M195.7 289.8v2.4M195.7 293.4v2.4M195.7 296.9v2.4M257.7 280.2v2.4M257.7 283.7v2.4M257.7 287.3v2.4M257.7 290.9v2.4M257.7 294.5v2.3"/>
<path d="M257.7 298v2.4M258.2 282.6v2.4M258.2 286.2v2.4M258.2 289.8v2.3M258.2 293.3v2.4M258.2 296.9v2.4M258.3 282.3v2.3M258.3 285.9v2.3M258.3 289.4v2.4M258.3 293v2.4M258.3 296.6v2.3M310.3 280.4v2.4"/>
<path d="M310.3 284v2.4M310.3 287.6v2.4M310.3 291.2v2.3M310.3 294.7v2.4M310.3 298.3v2.4M195.7 300.5v2.4M195.7 304.1v2.4M195.7 307.7v2.3M195.7 311.2v2.4M195.7 314.8v2.4M195.7 318.4v2.4M257.7 301.6v2.4"/>
<path d="M257.7 305.2v2.4M257.7 308.8v2.3M257.7 312.3v2.4M257.7 315.9v2.4M257.7 319.5v2.3M258.2 300.5v2.4M258.2 304v2.4M258.2 307.6v2.4M258.2 311.2v2.4M258.2 314.8v2.3M258.2 318.3v2.4M258.3 300.1v2.4"/>
<path d="M258.3 303.7v2.4M258.3 307.3v2.4M258.3 310.9v2.3M258.3 314.4v2.4M258.3 318v2.4M260.1 317.9l.3-.4 .6 .4M260.1 314l.3-.4 .6 .4M260.3 317.5l-1.3 .8M260.3 313.6l-1.3 .8M260.3 318.5l.5 .5 .4-.4M260.3 314.6l.5 .5 .4-.4M261 318.9l-1.2 .8"/>
<path d="M261 315l-1.2 .8M310.3 301.9v2.3M310.3 305.5v2.3M310.3 309v2.4M310.3 312.6v2.4M310.3 316.2v2.3M310.3 319.7v2.4M195.7 321.9v2.4M195.7 325.5v2.4M195.7 329.1v2.4M195.7 332.7v2.3M195.7 336.2v2.4"/>
<path d="M195.7 339.8v2.4M257.7 323v2.5M257.7 325.5l-1.2 .7M258.2 321.9v2.4M258.2 325.5v2.4M258.2 329.1v2.3M258.2 332.6v2.4M258.2 336.2v2.5M258.2 338.7l-1.7 .9M258.2 338.7l1.7 .9M258.3 321.6l-.1 2.5-.5 1.4M259.4 338.3v-1.7l.4-.3v2.7"/>
<path d="M259.4 339.5v1.7M259.4 336.6l2 1.2M259.8 336.3l2 1.2M262.5 338.3l2 1.2M262.9 338.1l2 1.2M266 339.9l2 1.2M310.3 323.3v2.4M310.3 326.9v2.4M310.3 330.5v2.3M310.3 334v2.4M310.3 337.6v2.4M195.7 357.7l.1 3.9"/>
<path d="M195.7 343.4v2.4M195.7 347v2.3M195.7 350.5v2.4M195.7 354.1v2.4M259.8 342.8l-2.6 1.5M259.8 340.2v2.6M259.8 342.8l2 1.2M260.9 340.2l2.1 1.2M262.9 344.6l2 1.2M264 342l2.1 1.2M265.6 340.1l2 1.2M266 346.4l2 1.2"/>
<path d="M267.1 343.8l2.1 1.2M268.7 341.9l2 1.2M269.1 341.7l2 1.2M269.1 348.2l2 1.2M270.2 345.6l2.1 1.2M271.8 343.7l2 1.2M272.2 343.5l2 1.2M272.2 349.9l2 1.2M273.3 347.3l2.1 1.2M274.8 345.5l2.1 1.2M275.3 345.2l2 1.2M275.3 351.7l2 1.2"/>
<path d="M276.4 349.1l2.1 1.2M277.9 347.3l2.1 1.1M278.3 347l2.1 1.2M278.3 353.5l2.1 1.2M279.5 350.9l2.1 1.2M281.1 349l2 1.2M281.5 348.8l2 1.2M281.5 355.3l2 1.2M282.6 352.7l2 1.2M284.1 350.8l2.1 1.2M284.5 350.6l2.1 1.2M284.5 357.1l2.1 1.2"/>
<path d="M285.7 354.5l2.1 1.2M287.2 352.6l2.1 1.2M287.6 352.4l2.1 1.2M287.6 358.9l2.1 1.1M288.8 356.3l2.1 1.1M290.3 354.4l2.1 1.2M290.7 354.2l2.1 1.1M291.9 358l2 1.2M293.4 356.2l2.1 1.2M293.8 355.9l2.1 1.2M295 359.8l2.1 1.2M296.5 357.9l2.1 1.2"/>
<path d="M296.9 357.7l2.1 1.2M299.6 359.7l2.1 1.2M300 359.5l2.1 1.2M310.3 351.9l.1 3 .6 2M310.3 341.2v2.4M310.3 344.7v2.4M310.3 348.3v2.4M124 377h-2v3.4M125.2 377h2.4M128.8 377h2.3M132.4 377h2.3M135.9 377h2.4"/>
<path d="M139.5 377h2.4M143.1 377h2.4M146.6 377h2.4M150.2 377h2.4M153.8 377h2.4M157.4 377h2.3M160.9 377h2.4M164.5 377h2.4M168.1 377h2.4M171.6 377h2.4M175.2 377h2.4M178.8 377h2.4"/>
<path d="M182.4 377h2.3M185.9 377h2.4M189.5 377h2.4M193.1 377h2v3.4M196.1 362.8l.6 1.2M290.7 360.7l2.1 1.1M293.8 362.4l2.1 1.2M296.9 364.2l2.1 1.2M298.1 361.6l2 1.2M300 366l2.1 1.2M301.2 363.4l2 1.2M302.7 361.5l2.1 1.2"/>
<path d="M303.1 361.3l2.1 1.2M303.1 367.8l2.1 1.2M304.3 365.2l2 1.2M305.8 363.3l2.1 1.2M306.2 363.1l2.1 1.2M306.2 369.6l2.1 1.2M307.4 366.9l2 1.2M308.9 365.1l2.1 1.2 .4-.2M309.3 364.8l2.1 1.3M309.3 371.3l2.1 1.3M310.5 368.7l1.6 1M311 366.3v1.4"/>
<path d="M311 368.9v1.4M311.4 366.1v1.4M311.4 368.7v1.4"/>
</g>
<!-- layer: Reference -->
<g fill="none" stroke="#000" stroke-width=".35">
<path d="M120.4 78.1h1.6M121.2 67.1h-.8v.8M195.1 67.1h1.6zM195.9 67.1h.8v.8M322.3 67.7v2.1M322.3 72v2.1M525.5 67.7v2.1M525.5 72v2.1M120.4 82.8h1.6M120.4 168.6h1.6M120.4 173.4h1.6M431.3 161.9v12.7h-7.6"/>
<path d="M474.5 161.9h-50.8v19h50.8M449.5 180.9v-14.3h12.7v14.3M120.4 259h1.6M120.4 263.8h1.6M120.4 348.3h1.6M120.4 353.1h1.6M120.4 379.6v.8h.8M196.7 379.6v.8h-.8M195.9 385h.8"/>
</g>
<!-- layer: Visible Narrow -->
<path d="M311.4 151.9l-.4 .3M274.5 227.3l-.2 .2M277.1 229.4l-.3 .1M277.6 221.6l-.3 .1M281.2 224.3l-.3 .1M282.8 230.2l-.3 .2M283.4 224.3l-.3 .2M284.9 233.4l-.3 .2M286.5 234l-.3 .2M286.5 234.9l-.3 .2M311.4 352.9l-.4 .3" fill="none" stroke="#000" stroke-width=".35"/>
<!-- layer: Hidden Narrow -->
<g fill="none" stroke="#000" stroke-width=".35">
<path d="M311 152.2l-.7 .3M274.6 228l-.3 .2M276.5 229.3l-.3 .2M277 221.5l-.3 .2M278.6 230.2l-.3 .1M279.1 222.4l-.3 .1M280.6 223.9l-.3 .2M282.2 229.9l-.3 .1M283.4 225l-.2 .2M285 234l-.3 .1M285.9 234.5l-.3 .2M258.3 323l-1.1 .6"/>
<path d="M311 353.2l-.7 .4"/>
</g>
<!-- layer: Titleblock -->
<path d="M349.5 369.3l196.6-.2v43.7h-196.6zM415.9 369.3l.1 43.5M546.1 375.3l-196.6 .2M365.4 399.9l.2 12.9M416 399.9l-66.5 .2M465 393.7v12.7M546.1 393.7l-196.3 .2M546.1 387.6l-196.6 .2M546.1 381.4l-196.6 .2M349.5 406.4h196.6M450.8 406.4v6.4M501.6 406.4v6.4" fill="none" stroke="#000" stroke-width=".36"/>
<!-- layer: FD_Dimensions -->
<g fill="none" stroke="#000" stroke-width=".35">
<path d="M322.3 58.3v7.7M525.5 58.3v7.7M46 67.1h72.7M47.8 70.1v153.1M72.9 70.1v150.8M111.8 78.1h6.9M198.4 67.1h5.8M325.3 60.1h91M431.5 60.1h90.9M111.8 82.8h6.9M423.7 138.7v21.4M455.9 138.7v23.1"/>
<path d="M404.8 155.8v3M417.6 148.2h3M426.7 140.5h6.8M431.3 146.5v13.6M434.3 148.2h3.1M446 140.5h6.8M111.8 168.6h6.9M111.8 173.4h6.9M378.8 161.9h50.7M380.6 164.9v3.7M380.6 174.2v3.7M403.1 174.6h26.4"/>
<path d="M404.8 177.6v3.1M464 166.6h22.6M484.8 169.7v.9M484.8 177v.9M378.8 180.9h43.1M449.5 182.7v7.6M452.6 188.6h6.6M462.2 182.7v7.6M462.2 188.6h3.1M476.2 180.9h10.4M47.8 228.8v153.1M72.9 226.6v150.7"/>
<path d="M111.8 259h6.9M111.8 263.8h6.9M111.8 348.3h6.9M111.8 353.1h6.9M46 385h148.1M64.9 382.7h8M71.2 380.4h47.5M72.9 380.4v4.6M72.9 388v3.1"/>
</g>
<g fill="#000" stroke="#000" stroke-width=".35">
<path d="M322.3 60.1l3-.5v1zM522.4 59.6l3.1 .5-3.1 .5zM47.8 67.1l.5 3h-1zM72.9 67.1l.5 3h-1zM404.3 158.8h1l-.5 3.1zM420.6 147.7l3.1 .5-3.1 .5zM423.7 140.5l3-.5v1zM431.3 148.2l3-.5v1zM452.8 140l3.1 .5-3.1 .5zM380.6 161.9l.5 3h-1zM380.1 177.9h1l-.5 3zM404.8 174.6l.5 3h-1z"/>
<path d="M484.3 177.9h1l-.5 3zM484.8 166.6l.5 3.1h-1zM449.5 188.6l3.1-.6v1.1zM459.2 188l3 .6-3 .5zM72.4 377.3h1l-.5 3.1zM47.3 381.9h1l-.5 3.1zM72.9 385l.5 3h-1z"/>
</g>
<!-- layer: Smart Centers -->
<path d="M455.9 163.6v7.5M455.9 172.9v1.8M455.9 176.5v7.5" fill="none" stroke="#000" stroke-width=".35"/>
<!-- layer: Custom Tables -->
<path d="M389.6 252.4h135.9v33.5h-135.9zM389.6 260h135.9M389.6 267.7h135.9M389.6 279.3h135.9M421.5 267.7v18.2M455.5 267.7v18.2M492.1 267.7v18.2" fill="none" stroke="#000" stroke-width=".35"/>
<g font-size="5.3">
<text x="412.5" y="92">TOP VIEW</text>
<text x="440" y="257.6">rabbet guides</text>
<text x="405" y="265.2">Left: exterior - G57</text>
<text x="455.7" y="265.2">-</text>
<text x="464.9" y="265.2">Right: interior - G57</text>
<text x="390.9" y="301.7">Note on rabbeting</text>
<text x="254" y="383.9">FRONT VIEW</text>
<text x="254.7" y="393.8">Note on drilling and rabbeting</text>
</g>
<text font-size="5" x="495.2" y="136.9">TYPICAL DETAIL</text>
<g font-size="4.6">
<text x="418.8" y="373.8">N 001</text>
<text x="419" y="380.2">3X82 Stile</text>
<text x="419" y="386.2">3X82</text>
</g>
<g font-size="4.3">
<text x="417.4" y="61.6">24.000</text>
<text x="205.3" y="68.6">0.000</text>
<text x="100.1" y="79.6">3.470</text>
<text x="100.1" y="84.3">4.970</text>
<text x="434.3" y="142">1.268</text>
<text x="375.9" y="149.3">0.300 rabbeting width</text>
<text x="399.5" y="166.8">0.500</text>
<text x="97.7" y="170.1">31.980</text>
<text x="375.3" y="172.9">0.750</text>
<text x="390" y="171.9">rabbeting depth</text>
<text x="97.7" y="174.9">33.480</text>
<text x="469.7" y="174.9">0.563 drill depth</text>
<text x="466.4" y="190">0.500 drill diameter</text>
<text x="40" y="227.5">100.125</text>
<text x="66.4" y="225.2">98.688</text>
<text x="97.7" y="260.5">60.458</text>
<text x="97.7" y="265.3">61.958</text>
<text x="392" y="272.4">left rabbeting</text>
<text x="425" y="272">left rabbeting</text>
<text x="458.8" y="272.4">right rabbeting</text>
<text x="493.8" y="272">right rabbeting</text>
<text x="400.9" y="277.5">start</text>
<text x="432.1" y="277.1">length</text>
<text x="469.2" y="277.5">start</text>
<text x="502.4" y="277.1">length</text>
<text x="395.5" y="284.1">100.688 in</text>
<text x="429.8" y="284.1">95.511 in</text>
<text x="465.1" y="284.1">84.886 in</text>
<text x="501.3" y="284.1">79.71 in</text>
<text x="97.7" y="349.8">88.593</text>
<text x="97.7" y="354.6">90.093</text>
<text x="53.1" y="384.2">1.438</text>
<text x="418.8" y="392.4">0.02 in</text>
<text x="384.8" y="411.6">5.00 in</text>
<text x="431.3" y="411.1">1:3</text>
<text x="516.9" y="411.1">1/1</text>
</g>
<g font-size="3.9">
<text x="370.9" y="404.5">LD:9.00 in / RD:9.00 in</text>
<text x="420.6" y="403.1">L:Outswing / R:Inswing</text>
<text x="467.8" y="402.8">L:right-hand hinging / R:right-hand hinging</text>
</g>
<g font-size="3.5">
<text x="495.1" y="142.4">Reference</text>
<text x="495.2" y="147.5">- Only machine if displayed.</text>
<text x="447" y="301.7">Only machine if displayed. Measured from the</text>
<text x="446.9" y="307.7">bottom edge of the stile.</text>
<text x="350.8" y="373.6">ORDER NUMBER</text>
<text x="350.8" y="379.9">COMPONENT ID</text>
<text x="350.8" y="386.1">SERIES</text>
<text x="350.8" y="392.2">TOLERANCE</text>
<text x="255" y="399.4">Only machine if displayed.</text>
<text x="369.8" y="398.1">CLEARANCE</text>
<text x="430.4" y="397.8">SWING</text>
<text x="494.5" y="397.6">HINGE</text>
<text x="255" y="404.5">Solid circles : machine on the front side</text>
<text x="350.8" y="404.5">FLOOR</text>
<text x="254.9" y="409.6">Broken circles: machine on the back side</text>
<text x="350.8" y="410.5">CEILING</text>
<text x="417.5" y="410.9">SCALE</text>
<text x="452.1" y="410.9">WEIGHT</text>
<text x="502.9" y="410.9">SHEET</text>
</g>
</svg>
